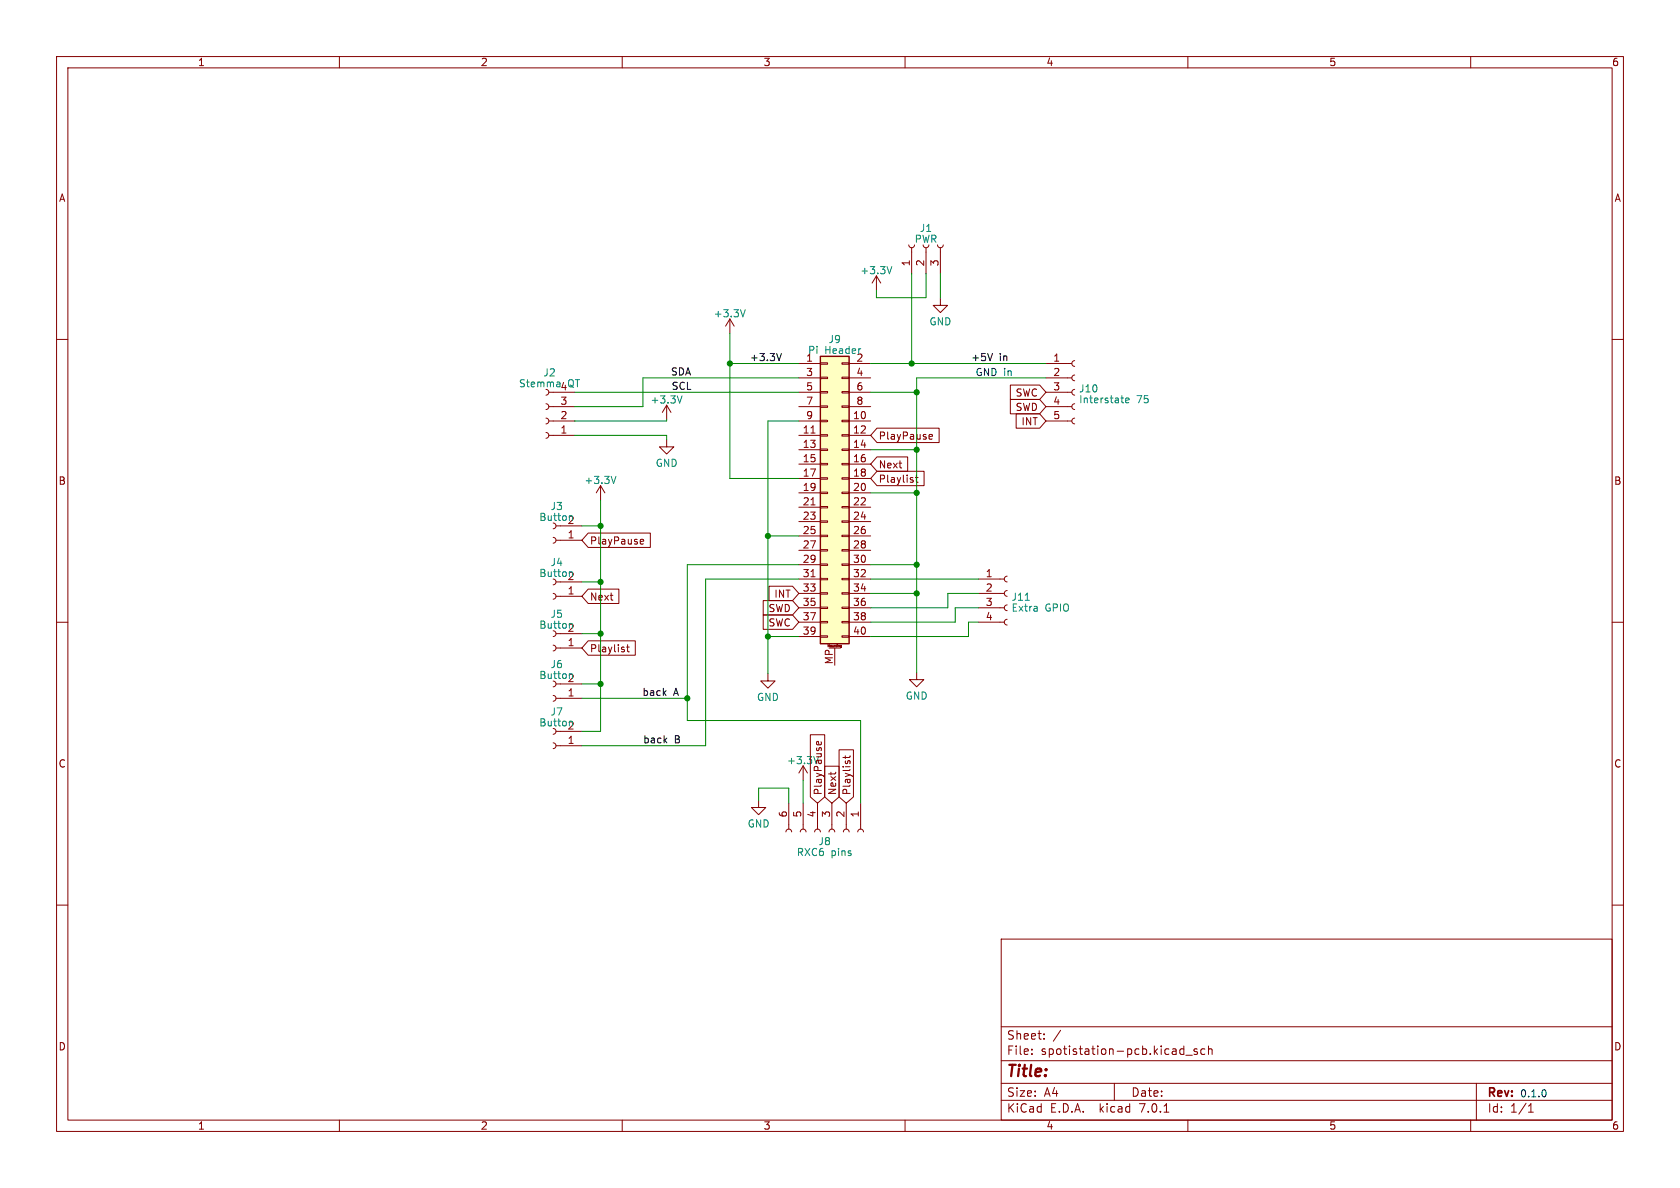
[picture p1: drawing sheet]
<svg xmlns="http://www.w3.org/2000/svg" width="297mm" height="210mm" viewBox="0 0 297 210" stroke-linecap="round" stroke-linejoin="round" font-family="sans-serif">
<g fill="none" stroke="#840000" stroke-width=".18">
<path d="M10 10h277v190h-277zM12 12h273v186h-273zM60 10v2M110 10v2M160 10v2M210 10v2M260 10v2M10 60h2M129 56.4l-.7 1.3M129 56.4v2.5M129 56.4l.8 1.3M154.9 48.8l-.7 1.2"/>
<path d="M154.9 48.8v2.5M154.9 48.8l.8 1.2M160.7 43.3l.1 .3 .4 .2 .3-.1 .2-.4M161.2 43.8v4.6M163.2 43.3l.1 .3 .4 .2 .4-.1 .1-.4M163.7 43.8v4.6M165.7 43.3l.2 .3 .3 .2 .4-.1 .2-.4M166.2 52.7v1.3h1.3l-1.3 1.3-1.2-1.3h1.2M166.2 43.8v4.6M285 60h2M96.5 68.8l.4 .2 .1 .4-.1 .3-.4 .2M96.5 71.4l.4 .1 .1 .4-.1 .4-.4 .1"/>
<path d="M96.5 73.9l.4 .2 .1 .3-.1 .4-.4 .1M96.5 76.5l.4 .1 .1 .4-.1 .3-.4 .2M97 74.4h4.6M97 77h4.6M97 69.3h4.6M97 71.9h4.6M117.9 77.7v1.3h1.2l-1.2 1.3-1.3-1.3h1.3M117.9 71.6l-.8 1.3M117.9 71.6v2.6M117.9 71.6l.7 1.3M141.2 64.3h3.8M141.2 74.4h3.8"/>
<path d="M141.2 77h3.8M141.2 79.5h3.8M141.2 66.8h3.8M141.2 69.3h3.8M141.2 71.9h3.8M143.4 76.6h.7M145 79.4h1.3v.2h-1.3zM145 76.8h1.3v.3h-1.3zM145 74.3h1.3v.2h-1.3zM145 71.8h1.3v.2h-1.3zM145 69.2h1.3v.3h-1.3zM145 66.7h1.3v.2h-1.3z"/>
<path d="M145 64.1h1.3v.3h-1.3zM148.8 79.4h1.3v.2h-1.3zM148.8 76.8h1.3v.3h-1.3zM148.8 74.3h1.3v.2h-1.3zM148.8 71.8h1.3v.2h-1.3zM148.8 69.2h1.3v.3h-1.3zM148.8 66.7h1.3v.2h-1.3zM148.8 64.1h1.3v.3h-1.3zM150.1 64.3h3.8M150.1 74.4h3.8M150.1 77h3.8M150.1 79.5h3.8"/>
<path d="M150.1 66.8h3.8M150.1 69.3h3.8M150.1 71.9h3.8M155 75.7h11v2.5h-11l-1.1-1.2zM164.3 77.6h.5M164.3 76.9l.4-.1 .1 .3-.6 .1M178.6 68.1h5.2l1.1 1.2-1.1 1.3h-5.2zM178.6 70.6h5.2l1.1 1.3-1.1 1.3h-5.2zM179.6 73.2h4.2l1.1 1.2-1.1 1.3h-4.2zM184.9 64.3h4.6M184.9 74.4h4.6M184.9 66.8h4.6"/>
<path d="M184.9 69.3h4.6M184.9 71.9h4.6M190 73.9l-.4 .1-.1 .4 .1 .4 .4 .1M190 71.4l-.4 .1-.1 .4 .1 .3 .4 .2M190 68.8l-.4 .2-.1 .3 .1 .4 .4 .2M190 66.3l-.4 .1-.1 .4 .1 .4 .4 .1M190 63.8l-.4 .1-.1 .3 .1 .4 .4 .2M97.8 92.5l.4 .1 .1 .4-.2 .3-.3 .2M97.8 95l.4 .2 .1 .3-.2 .4-.3 .1M98.3 93h4.6M98.3 95.5h4.6M104 94.2h11v2.6h-11l-1.1-1.3z"/>
<path d="M106.2 85.9l-.8 1.2M106.2 85.9v2.5M106.2 85.9l.7 1.2M113.2 96.1h.5M113.2 95.4l.4-.1 .2 .3-.6 .2M141.2 82h3.8M141.2 84.6h3.8M141.2 87.1h3.8M141.2 89.7h3.8M141.2 92.2h3.8M141.2 94.7h3.8M141.2 97.3h3.8"/>
<path d="M141.2 99.8h3.8M143.4 89.3h.7M145 99.7h1.3v.2h-1.3zM145 97.2h1.3v.2h-1.3zM145 94.6h1.3v.3h-1.3zM145 92.1h1.3v.2h-1.3zM145 89.5h1.3v.3h-1.3zM145 87h1.3v.2h-1.3zM145 84.5h1.3v.2h-1.3zM145 81.9h1.3v.3h-1.3zM148.8 99.7h1.3v.2h-1.3zM148.8 97.2h1.3v.2h-1.3z"/>
<path d="M148.8 94.6h1.3v.3h-1.3zM148.8 92.1h1.3v.2h-1.3zM148.8 89.5h1.3v.3h-1.3zM148.8 87h1.3v.2h-1.3zM148.8 84.5h1.3v.2h-1.3zM148.8 81.9h1.3v.3h-1.3zM150.1 82h3.8M150.1 84.6h3.8M150.1 87.1h3.8M150.1 89.7h3.8M150.1 92.2h3.8M150.1 94.7h3.8"/>
<path d="M150.1 97.3h3.8M150.1 99.8h3.8M155 83.3h8.4v2.6h-8.4l-1.1-1.3zM155 80.8h5.5v2.5h-5.5l-1.1-1.3zM161.8 84.4h.5M162 84v1.1l.3 .2M10 110h2M97.8 111.5l.4 .2 .1 .3-.2 .4-.3 .1M97.8 114l.4 .2 .1 .4-.2 .3-.3 .2M97.8 102.4l.4 .1 .1 .4-.2 .3-.3 .2M97.8 104.9l.4 .2 .1 .3-.2 .4-.3 .1M98.3 114.6h4.6"/>
<path d="M98.3 112h4.6M98.3 102.9h4.6M98.3 105.4h4.6M104 104.1h5.4v2.6h-5.4l-1.1-1.3zM104 113.3h8.3v2.5h-8.3l-1.1-1.2zM110.8 114.4h.5M111 114v1.1l.3 .1M134.9 106.2h5.2l1.1 1.2-1.1 1.3h-5.2zM134.9 108.7h5.2l1.1 1.3-1.1 1.3h-5.2zM135.8 119.1v1.3h1.2l-1.2 1.2-1.3-1.2h1.3M136 103.6h4.1l1.1 1.3-1.1 1.3h-4.1zM141.2 102.4h3.8"/>
<path d="M141.2 104.9h3.8M141.2 107.4h3.8M141.2 110h3.8M141.2 112.5h3.8M143.4 102h.7M145 112.4h1.3v.2h-1.3zM145 109.9h1.3v.2h-1.3zM145 107.3h1.3v.3h-1.3zM145 104.8h1.3v.2h-1.3zM145 102.2h1.3v.3h-1.3zM146.4 114.3v-.3l.1 .2 .1-.2v.3M146.6 114.6h2"/>
<path d="M147.6 114.6v3M147.9 114v.3M148.1 114h.1M148.6 114.3h.1M148.6 114.1v.2M148.7 114.1h.1v.3l-.2 .1M148.7 114.1h-.1M148.8 114.3h-.1M148.8 112.4h1.3v.2h-1.3zM148.8 109.9h1.3v.2h-1.3zM148.8 107.3h1.3v.3h-1.3zM148.8 104.8h1.3v.2h-1.3z"/>
<path d="M148.8 102.2h1.3v.3h-1.3zM150.1 102.4h3.8M150.1 104.9h3.8M150.1 107.4h3.8M150.1 110h3.8M150.1 112.5h3.8M162.1 118.9v1.2h1.2l-1.2 1.3-1.3-1.3h1.3M173 102.4h4.5M173 104.9h4.5M173 107.4h4.5M173 110h4.5M178.1 109.5l-.4 .1-.2 .4 .2 .3 .4 .2"/>
<path d="M178.1 106.9l-.4 .2-.2 .3 .2 .4 .4 .2M178.1 104.4l-.4 .1-.2 .4 .2 .4 .4 .1M178.1 101.9l-.4 .1-.2 .3 .2 .4 .4 .2M285 110h2M97.8 128.8l.4 .1 .1 .4-.2 .4-.3 .1M97.8 131.3l.4 .2 .1 .3-.2 .4-.3 .1M97.8 120.4l.4 .2 .1 .3-.2 .4-.3 .1M97.8 122.9l.4 .2 .1 .4-.2 .3-.3 .2M98.3 129.3h4.6M98.3 131.8h4.6M98.3 120.9h4.6M98.3 123.4h4.6"/>
<path d="M142 135.4l-.8 1.3M142 135.4v2.5M142 135.4l.7 1.3M143.3 129.9h2.5v11l-1.3 1.1-1.2-1.1zM144.4 131.6v-.4l.3-.1 .1 .6M145.1 131.1v.5M145.8 135.4h2.5v5.5l-1.2 1.1-1.3-1.1zM148.3 132.5h2.6v8.4l-1.3 1.1-1.3-1.1zM149.4 133.6v.5M150.3 133.6l-.2 .3h-1.1M10 160h2M134.1 141.5v1.2h1.3l-1.3 1.3-1.3-1.3h1.3"/>
<path d="M138.9 147.1l.2-.4 .4-.1 .3 .1 .2 .4M139.4 142v4.6M141.5 147.1l.1-.4 .4-.1 .4 .1 .1 .4M142 142v4.6M144 147.1l.2-.4 .3-.1 .4 .1 .1 .4M144.5 142v4.6M146.6 147.1l.1-.4 .4-.1 .3 .1 .2 .4M147.1 142v4.6M149.1 147.1l.2-.4 .3-.1 .4 .1 .1 .4M149.6 142v4.6M151.6 147.1l.2-.4 .4-.1 .3 .1 .2 .4M152.1 142v4.6"/>
<path d="M285 160h2M177 166h108v32h-108zM60 198v2M110 198v2M160 198v2M177 194.5h108M177 191.5h108M177 187.5h108M177 181.5h108M182.4 186.3v.1M182.4 185.5v.1M184.6 183.6v.1"/>
<path d="M184.6 182.8v.1M197 191.5v3M205.8 196.6h.8M208.9 185.4l.4 .1M209.3 184.9v1.5M209.3 186.3l-.4 .1M209.6 186.5h1.2M210 198v2M211.6 185.5l-.3-.1-.2 .2v.2l.5 .2v.3h-.5M213 185.5l-.4-.1-.3 .3v.4l.1 .2h.6M213.6 185.5l.3-.1 .3 .1 .1 .9M213.6 184.9v1.5"/>
<path d="M260 198v2M261 191.5v6.5M270.2 196.6h.9M270.2 195.5l.4-.4v1.5"/>
</g>
<path d="M131.8 54.7l-.5 1.3M157.7 47.1l-.5 1.3M120.6 70l-.4 1.3M198.2 70.4h.4M198.5 71.2h.1M199 70.8l.6-.1-.1-.3h-.3l-.2 .1 .1 .6h.4M108.9 84.2l-.4 1.3M181.3 106.1h.7" fill="none" stroke="#008484" stroke-width=".18"/>
<path d="M145 63h5.1v50.8h-5.1z" fill="#ffffc2" stroke="#ffffc2" stroke-width=".18"/>
<path d="M145 63h5.1v50.8h-5.1z" fill="none" stroke="#840000" stroke-width=".25"/>
<path d="M138.1 62.5l-.4 1.3" fill="none" stroke="#000" stroke-width=".18"/>
<path d="M273.2 192.8l.1 .3-.1 .7" fill="none" stroke="#0000c2" stroke-width=".18"/>
<g fill="none" stroke="#008400" stroke-width=".18">
<path d="M129 58.9v25.7h12.2M161.2 48.4h.1M161.2 48.4v15.9M163.7 48.4v4.2h-8.8v-1.3M166.2 48.4v4.3M101.6 69.3h39.6M101.6 77h16.3v.7M117.9 74.2v.2h-16.3M129 64.3h12.2M141.2 74.4h-5.4v44.7M141.2 66.8h-27.5v5.1h-12.1M153.9 69.3h8.2"/>
<path d="M153.9 64.3h31M153.9 79.5h8.2M184.9 66.8h-22.8v52.1M102.9 93h3.3M106.2 88.4v40.9h-3.3M135.8 94.7h5.4M141.2 99.8h-19.7v27.6h30.6v14.6M153.9 99.8h8.2M153.9 87.1h8.2M102.9 112h3.3M102.9 102.9h3.3M135.8 112.5h5.4"/>
<path d="M141.2 102.4h-16.5v29.4h-21.8M153.9 102.4h19.1M153.9 104.9h8.2M173 110h-1.8v2.5h-17.3M173 104.9h-5.4v2.5h-13.7M173 107.4h-4.1v2.6h-15M102.9 123.4h18.6M102.9 120.9h3.3M142 137.9v4.1M134.1 141.5v-2.2h5.3v2.7"/>
</g>
<g fill="#008400" stroke="#008400" stroke-width=".18">
<circle cx="135.8" cy="94.7" r=".46"/>
<circle cx="106.2" cy="93" r=".46"/>
<circle cx="129" cy="64.3" r=".46"/>
<circle cx="106.2" cy="112" r=".46"/>
<circle cx="106.2" cy="120.9" r=".46"/>
<circle cx="121.5" cy="123.4" r=".46"/>
<circle cx="106.2" cy="102.9" r=".46"/>
<circle cx="135.8" cy="112.5" r=".46"/>
<circle cx="161.2" cy="64.3" r=".46"/>
<circle cx="162.1" cy="69.3" r=".46"/>
<circle cx="162.1" cy="79.5" r=".46"/>
<circle cx="162.1" cy="99.8" r=".46"/>
<circle cx="162.1" cy="104.9" r=".46"/>
<circle cx="162.1" cy="87.1" r=".46"/>
</g>
<text font-size="2.8" fill="#840000" x="178" y="190.8">Title:</text>
<g font-size="2.1" fill="#840000">
<text x="178" y="183.9">Sheet:</text>
<text x="186.2" y="183.9">/</text>
<text x="178" y="186.6">File:</text>
<text x="184" y="186.6">spotistation-pcb.kicad_sch</text>
<text x="178" y="196.8">KiCad</text>
<text x="178" y="194">Size:</text>
<text x="184.6" y="194">A4</text>
<text x="185.7" y="196.8">E.D.A.</text>
<text x="194.4" y="196.8">kicad</text>
<text x="200" y="194">Date:</text>
<text x="201.5" y="196.8">7.0.1</text>
<text x="263" y="194.2">Rev:</text>
<text x="263" y="196.8">Id:</text>
<text x="267" y="196.8">1/1</text>
</g>
<g font-size="1.8" fill="#840000">
<text x="35" y="11.8">1</text>
<text x="85" y="11.8">2</text>
<text x="135" y="11.8">3</text>
<text x="185" y="11.8">4</text>
<text x="235" y="11.8">5</text>
<text x="285" y="11.8">6</text>
<text x="10.4" y="35.8">A</text>
<text x="285.4" y="35.8">A</text>
<text x="160.9" y="47.1" transform="rotate(-90 160.9 47.1)">1</text>
<text x="163.5" y="47.1" transform="rotate(-90 163.5 47.1)">2</text>
<text x="166" y="47.1" transform="rotate(-90 166 47.1)">3</text>
<text x="142.5" y="64">1</text>
<text x="186.1" y="64">1</text>
<text x="99" y="71.6">3</text>
<text x="142.5" y="66.5">3</text>
<text x="142.5" y="69.1">5</text>
<text x="142.5" y="71.6">7</text>
<text x="151.4" y="66.5">4</text>
<text x="151.4" y="69.1">6</text>
<text x="151.4" y="71.6">8</text>
<text x="179.4" y="70.3">SWC</text>
<text x="186.1" y="66.5">2</text>
<text x="186.1" y="69.1">3</text>
<text x="186.1" y="71.6">4</text>
<text x="99" y="76.7">1</text>
<text x="99" y="74.2">2</text>
<text x="141.9" y="76.7">11</text>
<text x="142.5" y="74.2">9</text>
<text x="150.7" y="74.2">10</text>
<text x="150.7" y="76.7">12</text>
<text x="155.4" y="77.9">PlayPause</text>
<text x="179.4" y="72.8">SWD</text>
<text x="180.5" y="75.3">INT</text>
<text x="186.1" y="74.2">5</text>
<text x="141.9" y="79.2">13</text>
<text x="141.9" y="81.8">15</text>
<text x="150.7" y="79.2">14</text>
<text x="150.7" y="81.8">16</text>
<text x="155.4" y="83">Next</text>
<text x="10.3" y="85.8">B</text>
<text x="141.9" y="84.3">17</text>
<text x="141.9" y="86.9">19</text>
<text x="141.9" y="89.4">21</text>
<text x="150.7" y="84.3">18</text>
<text x="150.7" y="86.9">20</text>
<text x="150.7" y="89.4">22</text>
<text x="155.4" y="85.5">Playlist</text>
<text x="285.3" y="85.8">B</text>
<text x="100.3" y="95.3">1</text>
<text x="141.9" y="91.9">23</text>
<text x="141.9" y="94.5">25</text>
<text x="150.7" y="91.9">24</text>
<text x="150.7" y="94.5">26</text>
<text x="104.3" y="96.4">PlayPause</text>
<text x="141.9" y="97">27</text>
<text x="141.9" y="99.6">29</text>
<text x="150.7" y="97">28</text>
<text x="150.7" y="99.6">30</text>
<text x="100.3" y="105.2">1</text>
<text x="104.3" y="106.3">Next</text>
<text x="136.8" y="105.8">INT</text>
<text x="141.9" y="102.1">31</text>
<text x="141.9" y="104.6">33</text>
<text x="141.9" y="107.2">35</text>
<text x="150.7" y="102.1">32</text>
<text x="150.7" y="104.6">34</text>
<text x="150.7" y="107.2">36</text>
<text x="174.2" y="102.1">1</text>
<text x="174.2" y="104.6">2</text>
<text x="174.2" y="107.2">3</text>
<text x="135.7" y="108.4">SWD</text>
<text x="135.7" y="110.9">SWC</text>
<text x="141.9" y="109.7">37</text>
<text x="141.9" y="112.3">39</text>
<text x="150.7" y="109.7">38</text>
<text x="150.7" y="112.3">40</text>
<text x="174.2" y="109.7">4</text>
<text x="100.3" y="114.3">1</text>
<text x="104.3" y="115.5">Playlist</text>
<text x="147.3" y="117.5" transform="rotate(-90 147.3 117.5)">MP</text>
<text x="100.3" y="123.2">1</text>
<text x="100.3" y="131.6">1</text>
<text x="10.3" y="135.8">C</text>
<text x="139.1" y="135.2">+3.3V</text>
<text x="285.3" y="135.8">C</text>
<text x="145.4" y="140.6" transform="rotate(-90 145.4 140.6)">PlayPause</text>
<text x="148" y="140.6" transform="rotate(-90 148 140.6)">Next</text>
<text x="150.5" y="140.6" transform="rotate(-90 150.5 140.6)">Playlist</text>
<text x="139.2" y="144.6" transform="rotate(-90 139.2 144.6)">6</text>
<text x="141.7" y="144.6" transform="rotate(-90 141.7 144.6)">5</text>
<text x="144.3" y="144.6" transform="rotate(-90 144.3 144.6)">4</text>
<text x="146.8" y="144.6" transform="rotate(-90 146.8 144.6)">3</text>
<text x="149.4" y="144.6" transform="rotate(-90 149.4 144.6)">2</text>
<text x="151.9" y="144.6" transform="rotate(-90 151.9 144.6)">1</text>
<text x="10.3" y="185.8">D</text>
<text x="285.3" y="185.8">D</text>
<text x="35" y="199.8">1</text>
<text x="85" y="199.8">2</text>
<text x="135" y="199.8">3</text>
<text x="185" y="199.8">4</text>
<text x="235" y="199.8">5</text>
<text x="285" y="199.8">6</text>
</g>
<g font-size="1.8" fill="#008484">
<text x="162.6" y="41.2">J1</text>
<text x="161.6" y="43.1">PWR</text>
<text x="152" y="48.6">+3.3V</text>
<text x="126.1" y="56.3">+3.3V</text>
<text x="164.2" y="57.7">GND</text>
<text x="142.8" y="62.7">Pi</text>
<text x="145.8" y="62.7">Header</text>
<text x="146.4" y="60.8">J9</text>
<text x="151.4" y="64">2</text>
<text x="91.7" y="68.6">Stemma</text>
<text x="96" y="66.7">J2</text>
<text x="99" y="69.1">4</text>
<text x="100.3" y="68.6">QT</text>
<text x="114.9" y="71.5">+3.3V</text>
<text x="190.7" y="69.5">J10</text>
<text x="190.7" y="71.4">Interstate</text>
<text x="200.9" y="71.4">75</text>
<text x="115.9" y="82.7">GND</text>
<text x="103.3" y="85.7">+3.3V</text>
<text x="95.3" y="92.2">Button</text>
<text x="97.3" y="90.3">J3</text>
<text x="100.3" y="92.7">2</text>
<text x="97.3" y="100.2">J4</text>
<text x="95.3" y="102.1">Button</text>
<text x="100.3" y="102.6">2</text>
<text x="178.8" y="106.4">J11</text>
<text x="95.3" y="111.3">Button</text>
<text x="97.3" y="109.4">J5</text>
<text x="100.3" y="111.8">2</text>
<text x="178.8" y="108.3">Extra</text>
<text x="184.7" y="108.3">GPIO</text>
<text x="97.3" y="118.3">J6</text>
<text x="95.3" y="120.2">Button</text>
<text x="100.3" y="120.7">2</text>
<text x="133.8" y="124.1">GND</text>
<text x="160.1" y="123.8">GND</text>
<text x="95.3" y="128.6">Button</text>
<text x="97.3" y="126.6">J7</text>
<text x="100.3" y="129">2</text>
<text x="132.1" y="146.4">GND</text>
<text x="144.6" y="149.6">J8</text>
<text x="140.8" y="151.5">RXC6</text>
<text x="146.9" y="151.5">pins</text>
</g>
<g font-size="1.8">
<text x="132.6" y="63.9">+3.3V</text>
<text x="171.7" y="63.9">+5V</text>
<text x="176.7" y="63.9">in</text>
<text x="118.6" y="66.5">SDA</text>
<text x="118.7" y="69">SCL</text>
<text x="113.6" y="123.1">back</text>
<text x="119.1" y="123.1">A</text>
<text x="113.7" y="131.5">back</text>
<text x="119.2" y="131.5">B</text>
</g>
<g font-size="1.8" fill="#0000c2">
<text x="172.5" y="66.5">GND in</text>
<text x="268.7" y="194.1">0.1.0</text>
</g>
<text font-size=".5" fill="#840000" x="146.1" y="114.6">Mounting</text>
</svg>
